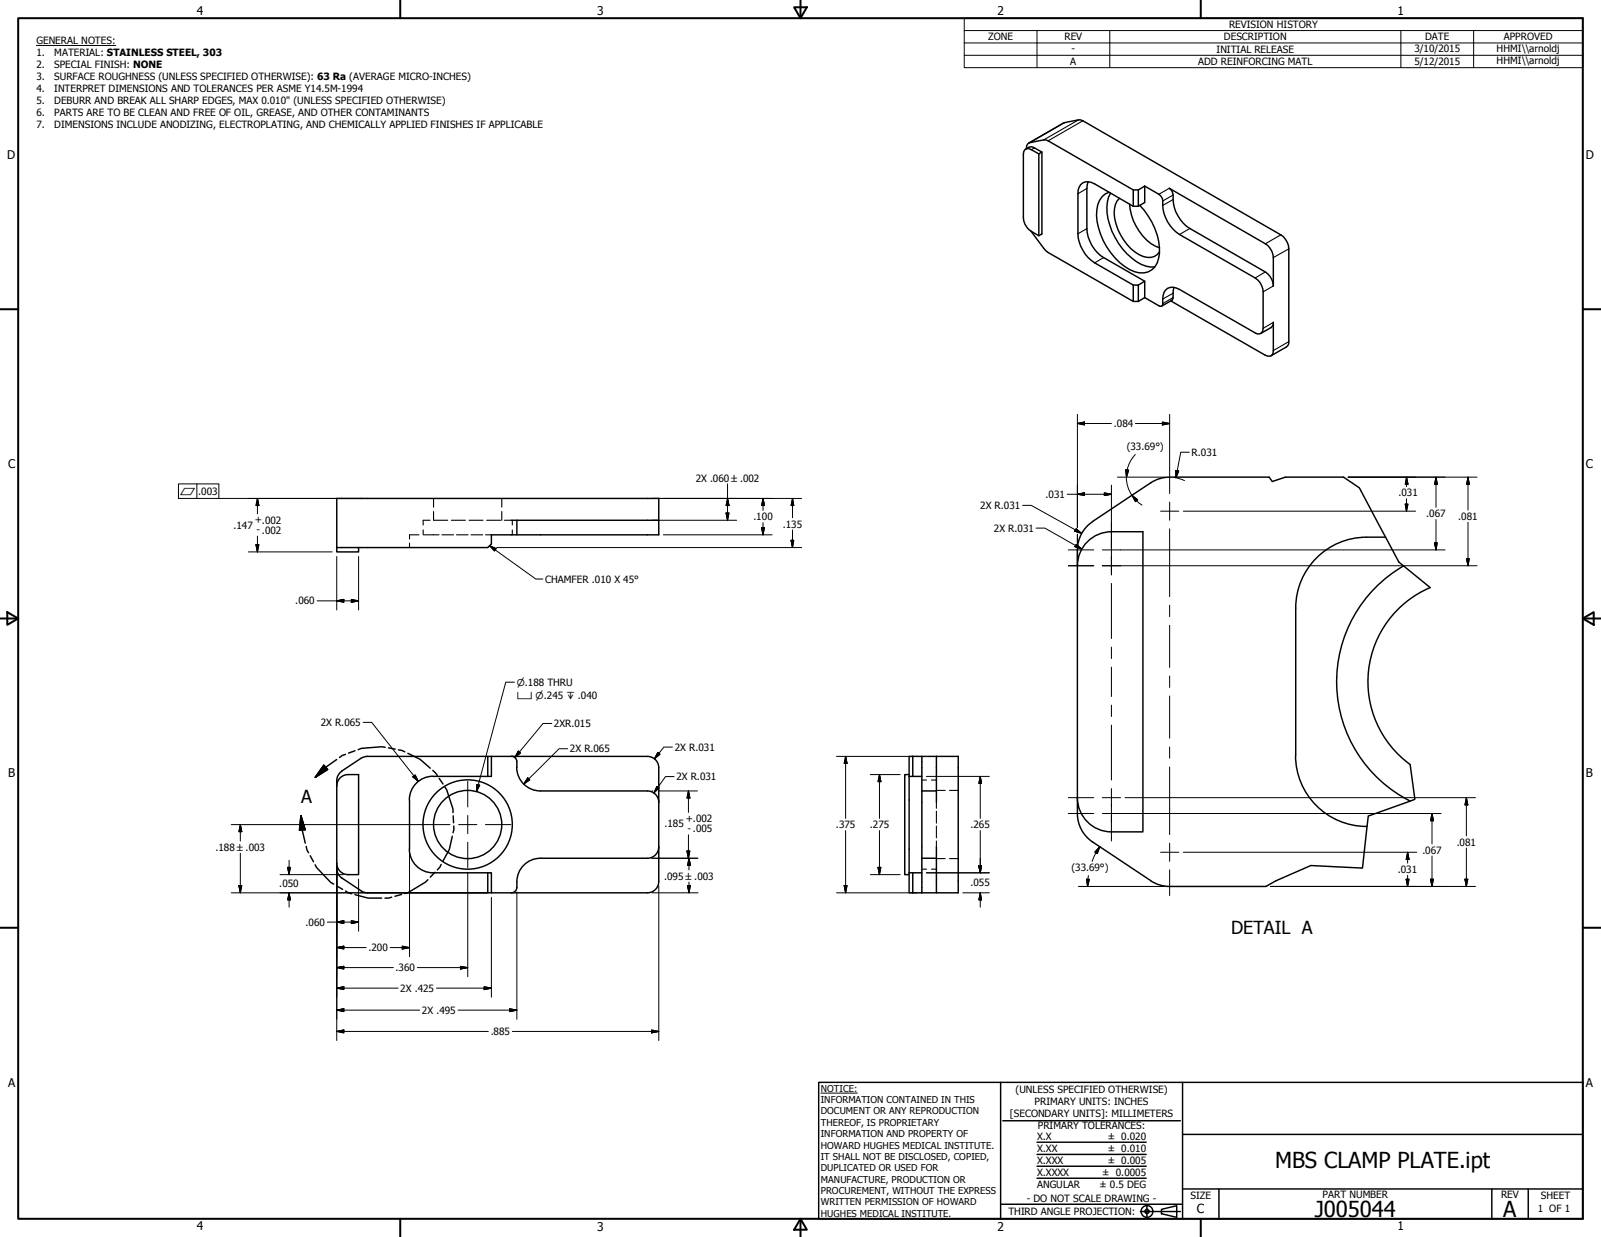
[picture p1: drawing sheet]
<svg xmlns="http://www.w3.org/2000/svg" width="559mm" height="432mm" viewBox="0 0 559 432" stroke-linecap="round" stroke-linejoin="round" font-family="sans-serif">
<!-- layer: Hidden (ANSI) -->
<g fill="none" stroke="#000" stroke-width=".38">
<path d="M151.3 174v3M151.3 178.6v3M175.1 174v3M175.1 178.6v3M142.9 189.6v1.5M146.2 186.7h-3.3v1.5M147.7 185v1.7M147.9 186.7h5.3M150.1 181.6h-2.4v1.7M151.4 181.6h4.9M154.2 186.7h4.1M157.5 181.6h4.9"/>
<path d="M159.3 186.7h4.1M163.7 181.6h4.9M164.4 186.7h4.1M169.5 186.7h2M169.9 181.6h4.9M176 181.6h2.5M178.8 181.6v1.7M178.8 185v1.7M321.8 272.3h1.6M325.1 272.3h1.7M326.8 275.9h3.1M331.4 275.9h3.1"/>
<path d="M326.8 280v2.1M326.8 283.1v4.2M326.8 288.4v4.1M326.8 293.6v2M326.8 299.7h3.1M331.4 299.7h3.1M321.8 303.4h1.6M325.1 303.4h1.7"/>
</g>
<!-- layer: Visible (ANSI) -->
<g fill="none" stroke="#000" stroke-width=".51">
<path d="M358 52.1a2.31 2.31 0 0 1 3.1-.5l2.6 1.5v28.6M358.3 51.9v-.1a1.76 1.76 0 0 1 1.2-2l4.8-1 1.5 .3 29.7 17.2M360 52.3l-.9-.4a1.63 1.63 0 0 0-1.9 1.9v22.1M371.2 42.9l5.2-1.1 1.6 .4 69 39.8a6.2 6.2 0 0 1 2.8 4.9v32.4v.8l-.8 1M376.2 67.6v14M379.3 65.8v14a12.8 12.8 0 0 0 5.9 10.1l14.3 8.3v5.7M382.1 64.2l13.4 7.8M387.1 67.1a6.4 6.4 0 0 0-4.3 6.1 23 23 0 0 0 13.2 21.7 6 6 0 0 0 8.4-4.6 21.2 21.2 0 0 0-5-16.8l-1.6-1.8M387.6 67.4a13.8 13.8 0 0 0-.3 11.1 22.2 22.2 0 0 0 12.7 14.4l1.6 .3h1.5M390.7 69.2a8.7 8.7 0 0 0-1.2 8.9 17.4 17.4 0 0 0 9.5 11.4 4.6 4.6 0 0 0 5.7-1.6M394.3 71.2a18.7 18.7 0 0 0 8.9 14.7l1.5 .6M395.5 72h1.8"/>
<path d="M397.3 66.3h-1.8v5.7M397.3 66.3v5.7M399.5 65v5.7l-2.2 1.3M399.5 65l-2.2 1.3M399.5 65l5 2.8M405.8 70.2v1.5M408.1 65.7l33.5 19.4M409.4 68.1v1.6M415.3 79.8l26.3 15.1M359.9 80.7l4.4 6 1.5 1.4 29.7 17.1M382.1 91.8l13.4 7.7M395.5 99.5v5.7h1.8"/>
<path d="M395.5 99.5h1.8v5.7M399.5 98.2l-2.2 1.3M411.7 81.9l26.4 15.1M444.4 89.9v9.9M399.5 103.9l-2.2 1.3M399.5 103.9l5 2.8M405.8 104.4v1.6M408.6 105l33 19a1.72 1.72 0 0 0 2 .2 1.72 1.72 0 0 0 .8-1.8v-9.9v.8l-.8 1.1M409.4 102.4v1.5M411.7 101l26.4 15.2M440.9 101.9v12.7M401.6 168.5l-20.3 13.6"/>
<path d="M408.2 166.6a11.9 11.9 0 0 0-6.6 2M408.2 166.6h34.8M448.6 166.6h20.3M117.5 191.1v1.6h7.7v-1.6M178.5 181.6h51.4v-7.6h-112.4v17.1M180.4 181.6v5.1h-8.9v3.2l-1.3 1.2h-52.7M229.9 181.6v5.1h-49.5M376 197.5a11.9 11.9 0 0 1 12-11.9h10.9v104.8h-11a11.9 11.9 0 0 1-11.9-11.9M381.3 182.1a11.9 11.9 0 0 0-5.3 9.9v92M477 187.5a24.7 24.7 0 0 0-24.8 24.7M477 187.5h6.6M489.9 197.6a46.6 46.6 0 0 0 2.3 82"/>
<path d="M452.2 212.3v51.4M499.2 205.1a35.7 35.7 0 0 0-7 61.8M121.5 270.4h3.7v34.9a8 8 0 0 1-5.9-.7 4 4 0 0 1-1.8-3.3M121.5 270.4a4 4 0 0 0-4 4M126 264.7l-7.1 4.9-1.2 1.8-.2 31.7M128.2 264h42M128.2 264l-2.2 .7M142.9 279.3v17.1M151.2 271a8.3 8.3 0 0 0-8.3 8.2M171.5 264h-1.3v7M171.5 264h54.4M171.5 264v7h-20.3"/>
<path d="M178.5 264l1.3 .5 .6 1.4M180.3 267.8a8.3 8.3 0 0 0 8.3 8.3h37.3M180.4 265.9v1.9M226 264a4 4 0 0 1 3.9 4v39.7a4 4 0 0 1-3.9 4M226 276.1a4 4 0 0 1 3.9 4M317.3 270.4h-1.5v34.9h1.5M317.3 271h4.5M317.3 271v33.7M318.6 264h-1.3v7M318.6 264h3.2M318.6 264v7M321.8 276.1h5"/>
<path d="M326.8 264h7.7v47.7h-7.7v-16.1M326.8 264h-5v47.7M326.8 264v16M452.2 263.7a24.8 24.8 0 0 0 24.8 24.8M142.9 296.4a8.3 8.3 0 0 0 8.3 8.3M225.9 299.6h-37.3a8.5 8.5 0 0 0-8.2 10.2M229.9 295.6a4 4 0 0 1-3.9 4M321.8 299.6h5M376 284a11.9 11.9 0 0 0 5.3 9.9l20.3 13.5M477 288.5h.1M117.5 303.2l.4 1.6 1 1.3 7.1 4.9M126 311l2.2 .7"/>
<path d="M128.2 311.7h42M151.2 304.7h19M170.2 304.7v7h1.3M170.2 304.7h1.3v7M171.5 311.7h54.4M180.4 309.7l-.6 1.4-1.3 .6M317.3 304.7v7h1.3M317.3 304.7h1.3v7M318.6 311.7h8.2M318.6 304.7h3.2M401.6 307.4a11.9 11.9 0 0 0 6.6 2M408.2 309.4h33.6"/>
<circle cx="163.2" cy="287.8" r="11.9"/>
<circle cx="163.2" cy="287.8" r="15.6"/>
</g>
<!-- layer: Visible Narrow (ANSI) -->
<g fill="none" stroke="#000" stroke-width=".38">
<path d="M361.1 51.6l-1.1 .7M371.6 42.8l-12.1 7M376.4 41.8l-12.1 7M378 42.2l-12.2 6.9M379.3 79.8l-3.1 1.8M379.3 65.8l-3.1 1.8M408.1 65.7l-3.6 2.1M409.4 69.7l-3.6 2M409.4 68.1l-3.6 2.1M415.3 79.8l-3.6 2.1M385.2 89.9l-3.1 1.9M441.6 94.9l-3.5 2.1"/>
<path d="M444.4 99.8l-3.5 2.1M447 82l-5.4 3.1M449.8 86.9l-5.4 3M409.4 102.4l-3.6 2M409.4 103.9l-3.6 2.1M444.4 112.5l-3.5 2.1M449.8 119.3l-5.4 3.1"/>
</g>
<g fill="none" stroke="#000" stroke-width=".51">
<path d="M360 52.3l2.6 1.4 1.1-.6M362.6 53.7v28.6a7.8 7.8 0 0 1-5.3-5.3l-.1-1.1M371.2 42.9l-12.1 7M379.8 63.4l-.5 2.4M382.1 64.2a3.6 3.6 0 0 0-4.2-.4 3.6 3.6 0 0 0-1.7 3.8M404.5 67.8a2.95 2.95 0 0 1 1.3 2.4M405.8 71.7a13 13 0 0 0 5.9 10.2M408.1 65.7a2.95 2.95 0 0 1 1.3 2.4M409.4 69.7a13 13 0 0 0 5.9 10.1M363.7 81.7l-1.1 .6M376.2 81.6a13 13 0 0 0 5.9 10.2M438.1 97a5.9 5.9 0 0 1 2.8 4.9"/>
<path d="M441.6 85.1a6.2 6.2 0 0 1 2.8 4.8M441.6 94.9a6.2 6.2 0 0 1 2.8 4.9M405.8 106l-.4 .9-.9-.2M409.4 103.9l-.3 .9-3.7 2.1M409.8 100.3l-.4 2.1M411.7 101a3.6 3.6 0 0 0-4.1-.4 3.6 3.6 0 0 0-1.8 3.8M440.9 114.6a1.71 1.71 0 0 1-.9 1.8 1.71 1.71 0 0 1-1.9-.2M443.6 114.4l-3.5 2M449 121.1l-5.4 3.1"/>
</g>
<!-- layer: Break Line (ANSI) -->
<path d="M443 166.6l1.1 1.5 4.5-1.5M468.9 166.6l5.6 3.7 13.8 25.9 10.9 8.9M492.2 266.9l1.6 12.1-16.2 5.9-2 18.1-18.1-.9-12.2 5.4-3.5 1.9" fill="none" stroke="#000" stroke-width=".51"/>
<!-- layer: Detail Boundary (ANSI) -->
<g fill="none" stroke="#000" stroke-width=".51">
<path d="M113 267.1l1.4 1.5-4.4 2.7zM117.5 265.1l-3.8 2.7-3.7 3.5M120.6 263.3l-1.2 .4-.9 .7M123.9 262.1l-2.2 .8M134.4 260.9l-1.2-.2-7.1 .5-1.1 .5M135.6 261l2.3 .5M139.1 261.7l2.2 .7M142.4 263l4.2 2 3.6 3.2M151.1 268.9l1.6 1.8M153.3 271.7l1.3 2M155.3 274.7l.6 1 2.2 6.7v1.3M105 284.7l1.5 4.9-2 .2z"/>
<path d="M105 284.7l.5 5 1.1 4.6M106.9 295.5l.2 1.2 .6 1M108.3 298.7l1.1 2.1M157.9 291.9l-1.1 4.6-2.2 4.2M158.2 284.8l.1 2.4M158.4 288.4v1.2l-.3 1.1M110 301.9l.6 1 4.8 5.1 1.1 .6M117.5 309.2l2.1 1.3M120.6 311l2.1 1M123.9 312.3l4.6 1.2h4.7M136.7 313.2l-2.3 .3M140.1 312.2l-2.2 .7"/>
<path d="M149.4 307.1l-.9 .8-6.1 3.7-1.1 .3M151.8 304.5l-1.6 1.7M154 301.8l-1.3 1.9"/>
</g>
<path d="M113 267.1l-3 4.2zM113 267.1l1.4 1.5-4.4 2.7zM105 284.7l1.5 4.9zM105 284.7l1.5 4.9-2 .2z" fill="#000" stroke="#000" stroke-width=".51"/>
<!-- layer: Border (ANSI) -->
<g fill="none" stroke="#000" stroke-width=".7">
<path d="M6.3 6.3h546.1v419.1h-546.1zM139.7 0v6.3M277.2 2.5h4.4l-2.2 3.8zM279.4 0v6.3M419.1 0v6.3M0 107.9h6.3M552.4 107.9h6.4M0 215.9h6.3M2.5 213.7l3.8 2.2-3.8 2.2zM552.4 215.9l3.9-2.2v4.4zM552.4 215.9h6.4M0 323.8h6.3"/>
<path d="M552.4 323.8h6.4M139.7 425.4v6.4M279.4 425.4l2.2 3.9h-4.4zM279.4 425.4v6.4M419.1 425.4v6.4"/>
</g>
<!-- layer: Title (ANSI) -->
<g fill="none" stroke="#000" stroke-width=".51">
<path d="M285.8 377.8h266.6v47.6h-266.6zM349.2 377.8v47.6M412.7 377.8v47.6M350 391.2h62M361.9 398.7h38.1M412.7 396h139.7M361.9 411.3h38.1M361.9 407.1h38.1M361.9 403h38.1M412.7 415h139.7M425.4 415v10.4M520.7 415v10.4"/>
<path d="M533.4 415v10.4M349.2 420.4h63.5M398 422.9h14M400.3 420.6v4.6M405.4 422.1l5.3-1.2v4l-5.3-1.2z"/>
<circle cx="400.3" cy="422.9" r="2.06"/>
<circle cx="400.3" cy="422.9" r=".73"/>
</g>
<path d="M286.5 381.6h12.8" fill="none" stroke="#000" stroke-width=".35"/>
<!-- layer: Symbol (ANSI) -->
<g fill="none" stroke="#000" stroke-width=".35">
<path d="M12.7 15.9h27.7M336.5 10.7v-4.4h215.9v4.4M336.5 15h215.9M336.5 19.3h215.9M361.9 10.7v12.9M387.3 10.7v12.9M488.9 10.7v12.9M514.3 10.7v12.9M552.4 10.7h-215.9v4.3M552.4 10.7v12.9h-215.9v-8.6M62.3 168.9h14.1v5.1h-14.1zM68.7 168.9v5.1"/>
<path d="M76.4 174h50.2M170.9 190.5l2.3 1-.6 .8zM170.9 190.5l16.1 11.6h2.5M179.6 238.1h-3.1l-10.2 38.3M166.5 273.8l.9 .3-1.1 2.3z"/>
</g>
<!-- layer: Center Mark (ANSI) -->
<g fill="none" stroke="#000" stroke-width=".35">
<path d="M405.1 178.4h6.3M372.9 197.5h8.9M372.9 192h8.9M384.7 197.5h6.4M384.7 192h6.4M387.9 188.8v6.3M387.9 182.4v8.9M387.9 194.3v6.4M163.3 272.7v9M372.9 278.4h8.9M384.7 278.4h6.4M148.1 287.8h8.9"/>
<path d="M160.1 287.8h6.3M163.3 284.7v6.3M163.3 294v8.9M169.4 287.8h8.9M372.9 284h8.9M384.7 284h6.4M387.9 280.8v6.3M405.1 297.5h6.3"/>
</g>
<!-- layer: Symbol (ANSI) -->
<path d="M170.9 190.5l2.3 1zM170.9 190.5l2.3 1-.6 .8zM166.5 273.8l-.2 2.6zM166.5 273.8l.9 .3-1.1 2.3z" fill="#000" stroke="#000" stroke-width=".35"/>
<!-- layer: Dimension (ANSI) -->
<g fill="none" stroke="#000" stroke-width=".35">
<path d="M376 147.8l2.5-.5v1zM376 144.7v39.5M376 147.8h11.9M396.3 158.6a11.5 11.5 0 0 0-2.9 5.4l-.2 2.6M396.3 147.8h11.9M405.7 147.3l2.5 .5-2.5 .5zM408.2 144.7v18.7M415.1 157.9h-3l-1.6 8.9M86.7 174h31M89.9 174l.5 2.5h-1.1zM89.9 174v5.3M227.5 174h52.3"/>
<path d="M253.4 179.1h1l-.5 2.5zM253.9 174l.5 2.5h-1zM253.9 168.9v12.7M266.3 174l.5 2.5h-1zM266.3 174v4.2M276.6 174l.5 2.5h-1zM276.6 174v6.7M356.9 176.4h3l17.6 9.8M372.5 172.5h15.4M376 172.5l2.5-.5v1zM385.4 172l2.5 .5-2.5 .5zM387.9 169.4v13"/>
<path d="M390 166.6h16.7M392.9 164l1.1 .1-.8 2.5zM393.1 166.5a11.5 11.5 0 0 0 2 6.4M395.1 172.9l2 1.6-.8 .6zM395.1 172.9l1.6 1.9 1.9 1.5M409.8 166.7l3.6 1.1M410.4 164.2l1 .2-.9 2.4zM413 178.4h81.1M470.5 166.6h45.1M490.5 176h.9l-.5 2.4zM490.9 166.6l.5 2.4h-.9zM490.9 166.6v3.3"/>
<path d="M490.9 174.1v4.3M501.2 166.6l.4 2.4h-.9zM501.2 166.6v10.5M512.4 166.6l.4 2.4h-.9zM512.4 166.6v11.5M86.7 192.7h29.3M89.3 190.1h1.1l-.5 2.6zM89.9 187.1v5.6M117.5 194.2v18.7M125.2 194.2v18.7M173.4 191.1h106.4M227.5 181.6h29.6"/>
<path d="M231.5 186.7h38M265.8 184.1h1l-.5 2.6zM266.3 182.4v4.3M276.1 188.6h1l-.5 2.5zM276.6 185v6.1M361.6 184.3h3.1l12.9 7.3M375.6 184.5l1.9 1.7-2.4-.8zM375.7 190l1.9 1.6-2.4-.8zM376 186.5v3.1M376 192.1v3.8M391.1 197.5h17M391.1 192h17"/>
<path d="M408.3 197.5h107.3M408.3 192h96.1M500.7 189.5h.9l-.4 2.5zM501.2 181.4v10.6M511.9 195h.9l-.4 2.5zM512.4 182.3v15.2M110.7 209.7h14.5M117.5 209.7l2.5-.5v1zM122.6 209.2l2.6 .5-2.6 .5zM126.7 252.2h3l16.3 20.6M192.6 252.5h-3.1l-9.8 12M144.1 271.1l.8-.6 1.1 2.3z"/>
<path d="M180.9 262.2l.8 .6-2 1.7zM184.2 271.5l.7 .7-2.1 1.5zM198.1 261.4h-3l-12.3 12.3M227.5 276.1h.1M229.3 274.5l.8 .6-1.9 1.7zM229.6 262.6l.8 .7-2 1.6zM230 276.1h13.5M234.7 260.8h-3l-3.3 4.1M235.3 271.1h-3l-4.1 5.7M240.3 276.1l.5 2.5h-1zM240.3 276.1v7.5M292 264h28.2"/>
<path d="M295.1 264l.6 2.5h-1.1zM295.1 264v21.7M303.8 270.4h10.4M307 270.4l.5 2.5h-1zM307 270.4v15.3M323.3 271h22M342.1 271l.5 2.5h-1zM342.1 271v14.7M392.7 278.4h15.4M408.3 278.4h106.7M511.8 278.4l.5 2.6h-1zM511.8 278.4v13.4"/>
<path d="M80.7 287.8h67.4M83.9 287.8l.5 2.5h-1zM83.9 287.8v5.8M83.9 297.8v13.9M142.9 298v35.9M227.5 299.6h16.1M239.8 297.1h1l-.5 2.5zM240.3 291.4v8.2M240.5 299.6l.5 2.5h-1zM240.5 299.6v4.1M295.1 289.9v21.8M307 289.9v15.4"/>
<path d="M342.1 289.9v14.8M383.9 295.5l-.9 2.4-.9-.5zM383.9 295.5l-1.4 2.2-1.3 3M391.1 284h17M408.3 284h94.7M413 297.5h81.5M491.3 297.5l.5 2.5h-1zM491.3 297.5v3.8M499.8 284l.5 2.5h-1zM499.8 284v10.6M499.8 298.8v10.6M511.8 296v13.4"/>
<path d="M80.7 311.7h89.2M83.4 309.1h1l-.5 2.6zM97.7 305.3h22.2M100.4 302.8h.9l-.4 2.5zM100.9 311.7l.4 2.4h-.9zM100.9 300.3v5M100.9 311.7v5M117.5 302.9v60.3M125.2 306.9v18.2M163.3 304.5v36.4M171.5 313.2v34.9M180.4 311.3v44.5"/>
<path d="M227.5 311.7h16.1M229.9 309.2v54M240 309.1h1l-.5 2.6zM240.5 307.9v3.8M292 311.7h28.2M294.6 309.1h1.1l-.6 2.6zM303.8 305.3h10.4M306.5 302.8h1l-.5 2.5zM323.3 304.7h22M336 311.7h9.3M341.6 302.1h1l-.5 2.6zM342.1 311.7l.5 2.4h-1z"/>
<path d="M342.1 311.7v5M376.4 309.4h30.3M379.3 306.9l.9 .1-.6 2.4zM379.9 305.6l-.3 3.8M443.4 309.4h71.6M490.8 306.9h1l-.5 2.5zM491.3 305.6v3.8M499.3 306.9h1l-.5 2.5zM511.3 306.9h1l-.5 2.5zM114.2 321.9h11M117.5 337.8l2.5-.5v1zM117.5 321.9l2.5-.5v1z"/>
<path d="M117.5 330.8l2.5-.5v1zM117.5 337.8h19.8M117.5 330.8h10.3M122.6 321.4l2.6 .5-2.6 .5zM136.2 330.8h6.7M140.4 330.3l2.5 .5-2.5 .5zM145.7 337.8h17.6M160.7 337.3l2.6 .5-2.6 .5zM117.5 352.6l2.5-.5v1zM117.5 344.9l2.5-.5v1zM117.5 352.6h29M117.5 344.9h21.4"/>
<path d="M152.3 344.9h19.2M159.9 352.6h20.5M169 344.4l2.5 .5-2.5 .5zM177.9 352.1l2.5 .5-2.5 .5zM227.4 359.5l2.5 .5-2.5 .6zM117.5 360l2.5-.5v1.1zM117.5 360h52.9M178.8 360h51.1"/>
</g>
<g fill="#000" stroke="#000" stroke-width=".35">
<path d="M376 147.8l2.5-.5zM376 147.8l2.5-.5v1zM405.7 148.3l2.5-.5zM405.7 147.3l2.5 .5-2.5 .5zM89.9 174l.5 2.5zM89.9 174l.5 2.5h-1.1zM253.4 179.1l.5 2.5zM253.4 179.1h1l-.5 2.5zM253.9 174l.5 2.5zM253.9 174l.5 2.5h-1zM266.3 174l.5 2.5zM266.3 174l.5 2.5h-1z"/>
<path d="M276.6 174l.5 2.5zM276.6 174l.5 2.5h-1zM376 172.5l2.5-.5zM376 172.5l2.5-.5v1zM385.4 173l2.5-.5zM385.4 172l2.5 .5-2.5 .5zM392.9 164l.3 2.6zM392.9 164l1.1 .1-.8 2.5zM395.1 172.9l2 1.6zM395.1 172.9l2 1.6-.8 .6zM410.4 164.2l.1 2.6zM410.4 164.2l1 .2-.9 2.4z"/>
<path d="M490.5 176l.4 2.4zM490.5 176h.9l-.5 2.4zM490.9 166.6l.5 2.4zM490.9 166.6l.5 2.4h-.9zM501.2 166.6l.4 2.4zM501.2 166.6l.4 2.4h-.9zM512.4 166.6l.4 2.4zM512.4 166.6l.4 2.4h-.9zM89.3 190.1l.6 2.6zM89.3 190.1h1.1l-.5 2.6zM265.8 184.1l.5 2.6zM265.8 184.1h1l-.5 2.6z"/>
<path d="M276.1 188.6l.5 2.5zM276.1 188.6h1l-.5 2.5zM375.1 185.4l2.4 .8zM375.6 184.5l1.9 1.7-2.4-.8zM375.2 190.8l2.4 .8zM375.7 190l1.9 1.6-2.4-.8zM500.7 189.5l.5 2.5zM500.7 189.5h.9l-.4 2.5zM511.9 195l.5 2.5zM511.9 195h.9l-.4 2.5zM117.5 209.7l2.5-.5zM117.5 209.7l2.5-.5v1z"/>
<path d="M122.6 210.2l2.6-.5zM122.6 209.2l2.6 .5-2.6 .5zM144.1 271.1l1.9 1.7zM144.1 271.1l.8-.6 1.1 2.3zM180.9 262.2l-1.2 2.3zM180.9 262.2l.8 .6-2 1.7zM184.2 271.5l-1.4 2.2zM184.2 271.5l.7 .7-2.1 1.5zM229.3 274.5l-1.1 2.3zM229.3 274.5l.8 .6-1.9 1.7zM229.6 262.6l-1.2 2.3zM229.6 262.6l.8 .7-2 1.6z"/>
<path d="M240.3 276.1l.5 2.5zM240.3 276.1l.5 2.5h-1zM295.1 264l.6 2.5zM295.1 264l.6 2.5h-1.1zM307 270.4l.5 2.5zM307 270.4l.5 2.5h-1zM342.1 271l.5 2.5zM342.1 271l.5 2.5h-1zM83.9 287.8l.5 2.5zM83.9 287.8l.5 2.5h-1zM239.8 297.1l.5 2.5zM239.8 297.1h1l-.5 2.5z"/>
<path d="M383.9 295.5l-.9 2.4zM383.9 295.5l-.9 2.4-.9-.5zM499.8 284l.5 2.5zM499.8 284l.5 2.5h-1zM511.8 278.4l.5 2.6zM511.8 278.4l.5 2.6h-1zM83.4 309.1l.5 2.6zM83.4 309.1h1l-.5 2.6zM100.4 302.8l.5 2.5zM100.4 302.8h.9l-.4 2.5zM100.9 311.7l.4 2.4zM100.9 311.7l.4 2.4h-.9z"/>
<path d="M240 309.1l.5 2.6zM240 309.1h1l-.5 2.6zM240.5 299.6l.5 2.5zM240.5 299.6l.5 2.5h-1zM294.6 309.1l.5 2.6zM294.6 309.1h1.1l-.6 2.6zM306.5 302.8l.5 2.5zM306.5 302.8h1l-.5 2.5zM341.6 302.1l.5 2.6zM341.6 302.1h1l-.5 2.6zM342.1 311.7l.5 2.4zM342.1 311.7l.5 2.4h-1z"/>
<path d="M379.3 306.9l.3 2.5zM379.3 306.9l.9 .1-.6 2.4zM490.8 306.9l.5 2.5zM490.8 306.9h1l-.5 2.5zM491.3 297.5l.5 2.5zM491.3 297.5l.5 2.5h-1zM499.3 306.9l.5 2.5zM499.3 306.9h1l-.5 2.5zM511.3 306.9l.5 2.5zM511.3 306.9h1l-.5 2.5zM117.5 337.8l2.5-.5zM117.5 337.8l2.5-.5v1z"/>
<path d="M117.5 321.9l2.5-.5zM117.5 321.9l2.5-.5v1zM117.5 330.8l2.5-.5zM117.5 330.8l2.5-.5v1zM122.6 322.4l2.6-.5zM122.6 321.4l2.6 .5-2.6 .5zM140.4 331.3l2.5-.5zM140.4 330.3l2.5 .5-2.5 .5zM160.7 338.3l2.6-.5zM160.7 337.3l2.6 .5-2.6 .5zM117.5 352.6l2.5-.5zM117.5 352.6l2.5-.5v1z"/>
<path d="M117.5 360l2.5-.5zM117.5 360l2.5-.5v1.1zM117.5 344.9l2.5-.5zM117.5 344.9l2.5-.5v1zM169 345.4l2.5-.5zM169 344.4l2.5 .5-2.5 .5zM177.9 353.1l2.5-.5zM177.9 352.1l2.5 .5-2.5 .5zM227.4 360.6l2.5-.6zM227.4 359.5l2.5 .5-2.5 .6z"/>
</g>
<!-- layer: Centerline (ANSI) -->
<g fill="none" stroke="#000" stroke-width=".35">
<path d="M408.2 163.4v8.9M408.2 175.3v6.3M387.9 182.4v8.9M387.9 194.3v6.4M408.2 184.6v23.7M387.9 203.6v19.3M408.2 211.3v4M408.2 218.2v14.8M387.9 225.9v4M387.9 232.9v10.2M408.2 236v4M387.9 246.1v4"/>
<path d="M387.9 253.1v19.2M408.2 243v14.7M387.9 275.3v6.3M408.2 260.7v4M408.2 267.7v23.6M387.9 284.6v9M408.2 294.3v6.4M408.2 303.7v8.9"/>
</g>
<g font-size="7.7">
<text x="445.1" y="407.6">MBS CLAMP PLATE.ipt</text>
<text x="458.9" y="424.8">J005044</text>
<text x="524.7" y="424.7">A</text>
</g>
<g font-size="6.3">
<text x="105.2" y="280.2">A</text>
<text x="429.7" y="325.9">DETAIL A</text>
</g>
<text font-size="4.4" x="417.8" y="423.5">C</text>
<g font-size="4.2">
<text x="68.7" y="5.3">4</text>
<text x="208.4" y="5.3">3</text>
<text x="348.1" y="5.3">2</text>
<text x="487.8" y="5.3">1</text>
<text x="2.5" y="55.5">D</text>
<text x="553.5" y="55.5">D</text>
<text x="2.8" y="163.4">C</text>
<text x="553.5" y="163.4">C</text>
<text x="2.9" y="271.4">B</text>
<text x="553.5" y="271.4">B</text>
<text x="2.8" y="379.3">A</text>
<text x="553.5" y="379.3">A</text>
<text x="68.7" y="429.5">4</text>
<text x="208.4" y="429.6">3</text>
<text x="348.1" y="429.6">2</text>
<text x="487.8" y="429.5">1</text>
</g>
<g font-size="3.5">
<text x="429" y="9.8">REVISION HISTORY</text>
<text x="12.7" y="15.3">GENERAL NOTES:</text>
<text x="344.9" y="14.1">ZONE</text>
<text x="371.5" y="14.1">REV</text>
<text x="427.2" y="14.1">DESCRIPTION</text>
<text x="497.4" y="14.1">DATE</text>
<text x="524.9" y="14.1">APPROVED</text>
<text x="12.7" y="19.5">1.</text>
<text x="12.7" y="23.7">2.</text>
<text x="18.9" y="19.5">MATERIAL: STAINLESS STEEL, 303</text>
<text x="18.9" y="23.7">SPECIAL FINISH: NONE</text>
<text x="373.6" y="22.7">A</text>
<text x="374" y="18.3">-</text>
<text x="418.2" y="22.7">ADD REINFORCING MATL</text>
<text x="424.6" y="18.4">INITIAL RELEASE</text>
<text x="493.6" y="18.2">3/10/2015</text>
<text x="493.6" y="22.5">5/12/2015</text>
<text x="522.4" y="18.1">HHMI\\arnoldj</text>
<text x="522.4" y="22.4">HHMI\\arnoldj</text>
<text x="12.7" y="27.8">3.</text>
<text x="18.9" y="27.8">SURFACE ROUGHNESS (UNLESS SPECIFIED OTHERWISE): 63 Ra (AVERAGE MICRO-INCHES)</text>
<text x="12.7" y="32">4.</text>
<text x="18.9" y="32">INTERPRET DIMENSIONS AND TOLERANCES PER ASME Y14.5M-1994</text>
<text x="12.7" y="36.2">5.</text>
<text x="12.7" y="40.4">6.</text>
<text x="18.9" y="36.2">DEBURR AND BREAK ALL SHARP EDGES, MAX 0.010&quot; (UNLESS SPECIFIED OTHERWISE)</text>
<text x="18.9" y="40.4">PARTS ARE TO BE CLEAN AND FREE OF OIL, GREASE, AND OTHER CONTAMINANTS</text>
<text x="12.7" y="44.6">7.</text>
<text x="18.9" y="44.6">DIMENSIONS INCLUDE ANODIZING, ELECTROPLATING, AND CHEMICALLY APPLIED FINISHES IF APPLICABLE</text>
<text x="388.7" y="149.1">.084</text>
<text x="393.3" y="157.2">(33.69°)</text>
<text x="415.9" y="159.1">R.031</text>
<text x="69.2" y="172.7">.003</text>
<text x="242.8" y="168.1">2X .060 ±.002</text>
<text x="364.9" y="173.8">.031</text>
<text x="488.1" y="173.2">.031</text>
<text x="342.1" y="177.7">2X R.031</text>
<text x="81.5" y="184.5">.147</text>
<text x="88.9" y="182.6">+.002</text>
<text x="263" y="181.6">.100</text>
<text x="273.2" y="184.1">.135</text>
<text x="346.9" y="185.6">2X R.031</text>
<text x="497.8" y="180.5">.067</text>
<text x="509" y="181.4">.081</text>
<text x="89.5" y="186.1">- .002</text>
<text x="190.3" y="203.4">CHAMFER .010 X 45°</text>
<text x="103.1" y="211">.060</text>
<text x="112" y="253.4">2X R.065</text>
<text x="193.4" y="253.9">2XR.015</text>
<text x="198.9" y="262.6">2X R.065</text>
<text x="235.5" y="262.1">2X R.031</text>
<text x="236.1" y="272.4">2X R.031</text>
<text x="239.3" y="286.8">+.002</text>
<text x="231.9" y="288.8">.185</text>
<text x="240" y="290.4">- .005</text>
<text x="291.8" y="289.1">.375</text>
<text x="303.6" y="289.1">.275</text>
<text x="338.7" y="289.1">.265</text>
<text x="75.2" y="297">.188 ±.003</text>
<text x="496.4" y="297.9">.067</text>
<text x="508.4" y="295.2">.081</text>
<text x="374" y="304.2">(33.69°)</text>
<text x="487.9" y="304.7">.031</text>
<text x="97.5" y="309.8">.050</text>
<text x="231.8" y="307">.095 ±.003</text>
<text x="338.7" y="309.4">.055</text>
<text x="106.6" y="323.2">.060</text>
<text x="128.7" y="332">.200</text>
<text x="138" y="339">.360</text>
<text x="139.7" y="346.2">2X .425</text>
<text x="147.3" y="353.9">2X .495</text>
<text x="171.3" y="361.3">.885</text>
<text x="354.5" y="381.6">(UNLESS SPECIFIED OTHERWISE)</text>
<text x="352.5" y="390">[SECONDARY UNITS]: MILLIMETERS</text>
<text x="361.1" y="385.8">PRIMARY UNITS: INCHES</text>
<text x="362.3" y="394.1">PRIMARY TOLERANCES:</text>
<text x="361.9" y="397.9">X.X</text>
<text x="386.7" y="398">± 0.020</text>
<text x="361.9" y="402.1">X.XX</text>
<text x="361.9" y="406.3">X.XXX</text>
<text x="386.7" y="402.1">± 0.010</text>
<text x="386.7" y="406.3">± 0.005</text>
<text x="361.9" y="410.5">X.XXXX</text>
<text x="384.7" y="410.5">± 0.0005</text>
<text x="358.4" y="419.7">- DO NOT SCALE DRAWING -</text>
<text x="361.9" y="414.6">ANGULAR</text>
<text x="383.8" y="414.7">± 0.5 DEG</text>
<text x="415.5" y="418.4">SIZE</text>
<text x="461.6" y="418.3">PART NUMBER</text>
<text x="523.9" y="418.3">REV</text>
<text x="537.8" y="418.4">SHEET</text>
<text x="352" y="424.2">THIRD ANGLE PROJECTION:</text>
<text x="536.7" y="423.2">1 OF 1</text>
</g>
<g font-size="3.3">
<text x="62.7" y="172.7">⏥</text>
<text x="180.3" y="239.4">⌀.188 THRU</text>
<text x="180.3" y="243.8">⌴ ⌀.245 ↧ .040</text>
<text x="286.5" y="381.1">NOTICE:</text>
<text x="286.5" y="385">INFORMATION CONTAINED IN THIS</text>
<text x="286.5" y="389">DOCUMENT OR ANY REPRODUCTION</text>
<text x="286.5" y="392.9">THEREOF, IS PROPRIETARY</text>
<text x="286.5" y="396.9">INFORMATION AND PROPERTY OF</text>
<text x="286.5" y="400.9">HOWARD HUGHES MEDICAL INSTITUTE.</text>
<text x="286.5" y="404.9">IT SHALL NOT BE DISCLOSED, COPIED,</text>
<text x="286.5" y="408.9">DUPLICATED OR USED FOR</text>
<text x="286.5" y="412.8">MANUFACTURE, PRODUCTION OR</text>
<text x="286.5" y="416.8">PROCUREMENT, WITHOUT THE EXPRESS</text>
<text x="286.5" y="420.8">WRITTEN PERMISSION OF HOWARD</text>
<text x="286.5" y="424.8">HUGHES MEDICAL INSTITUTE.</text>
</g>
</svg>
